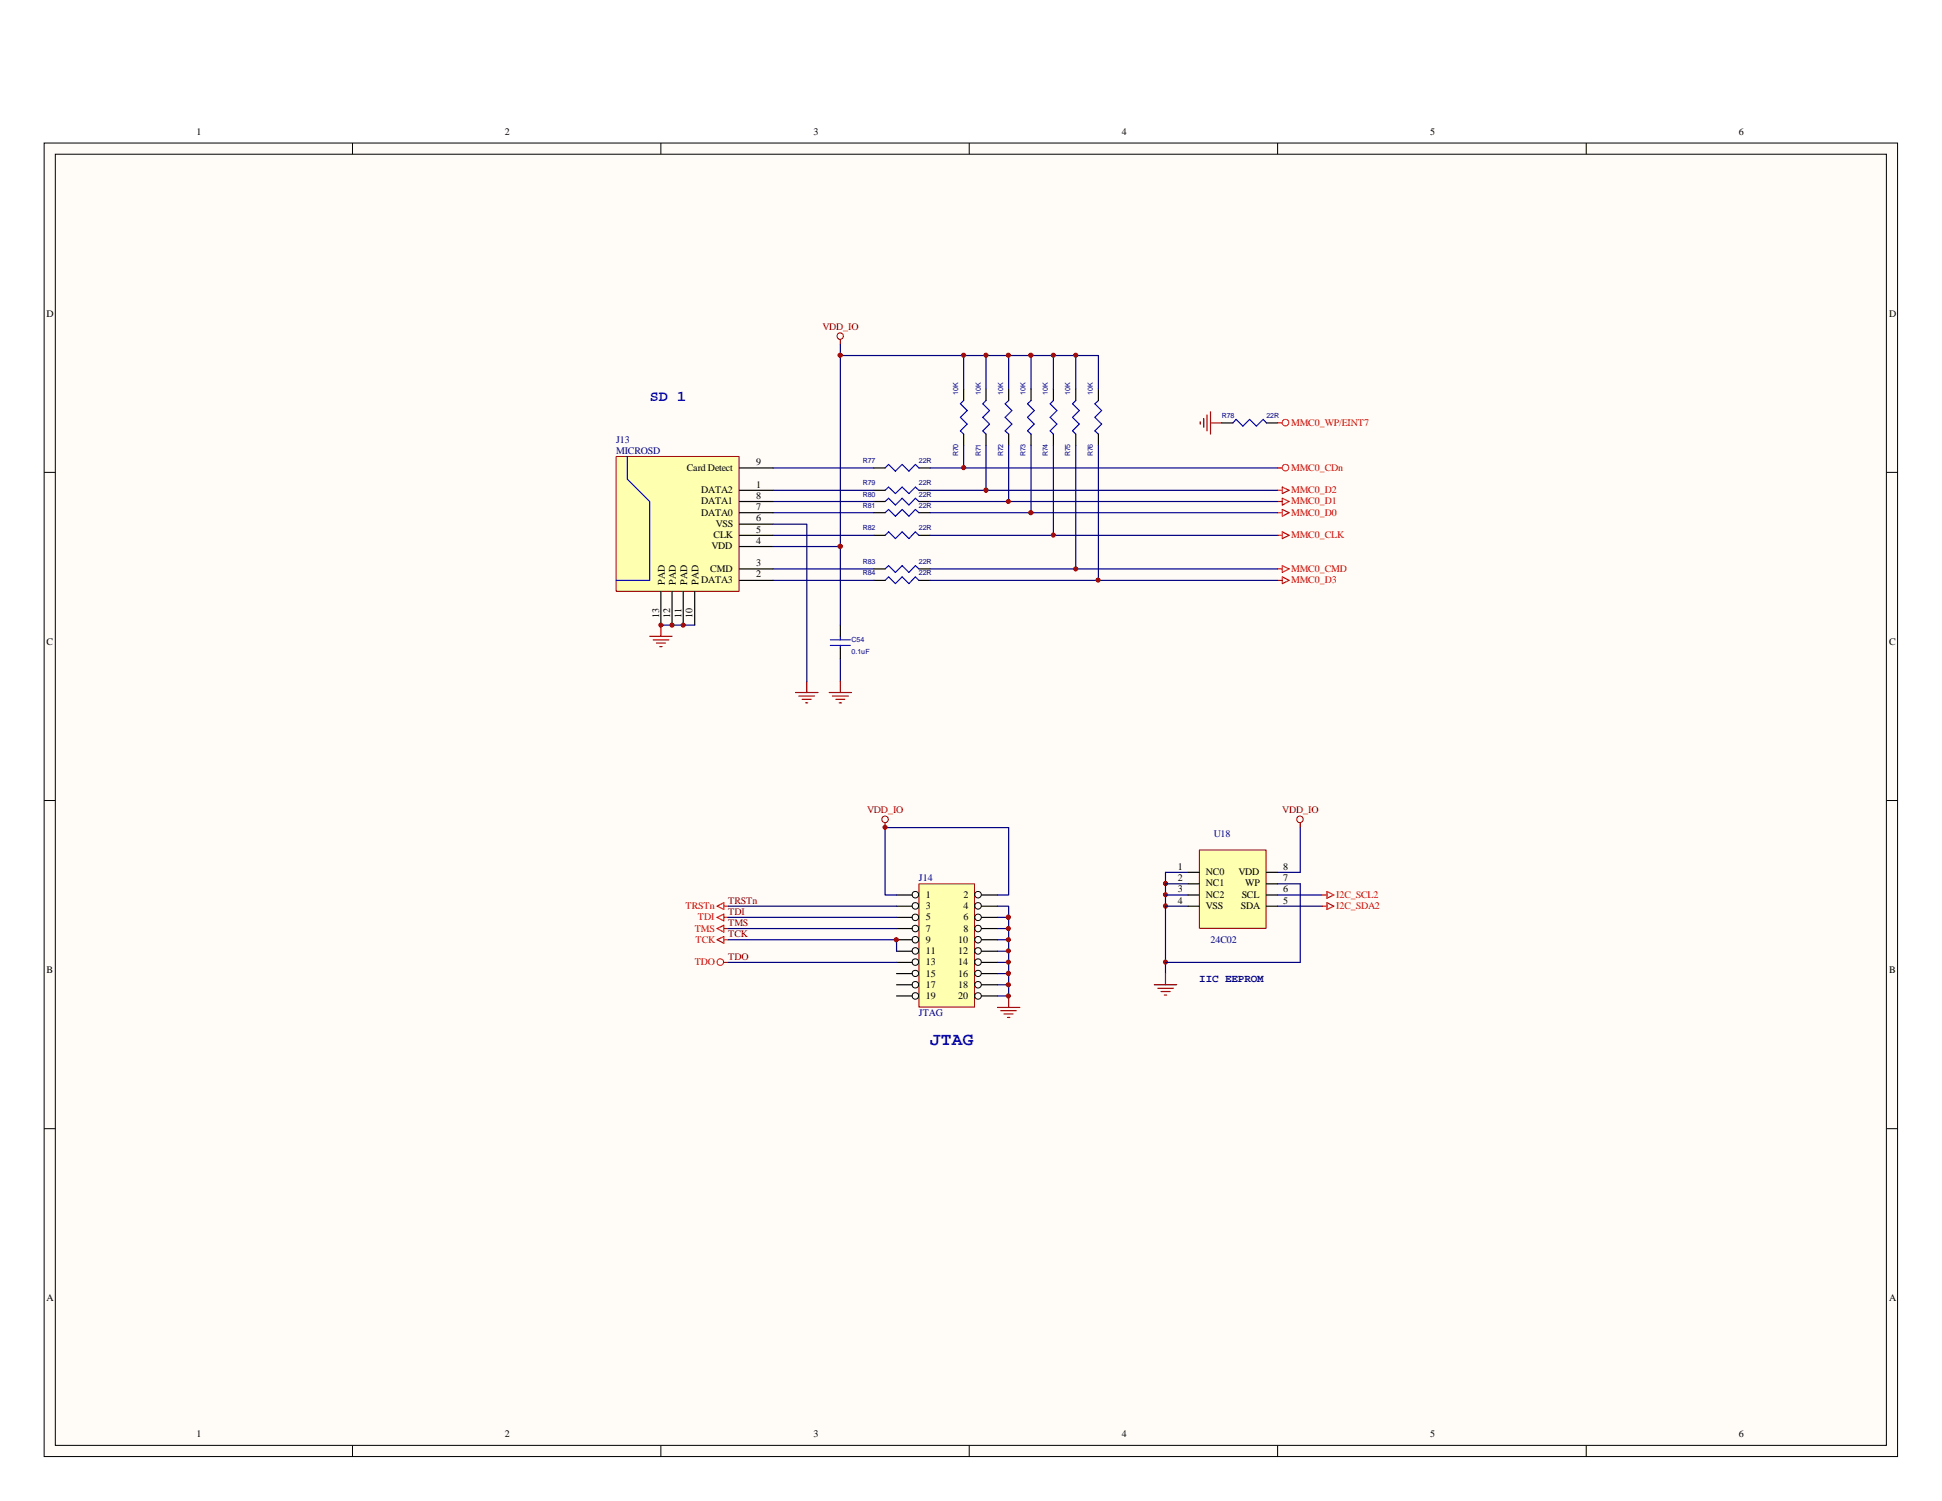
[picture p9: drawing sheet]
<svg xmlns="http://www.w3.org/2000/svg" width="279mm" height="216mm" viewBox="0 0 279 216" stroke-linecap="round" stroke-linejoin="round" font-family="sans-serif">
<path d="M6.3 20.6h266.7v188.9h-266.7z" fill="#fffcf8"/>
<g fill="none" stroke="#000" stroke-width=".14">
<path d="M6.3 20.6h266.7v188.9h-266.7zM8 22.2h263.4v185.7h-263.4zM50.7 20.6v1.6M95.1 20.6v1.6M139.4 20.6v1.6M183.8 20.6v1.6M228.2 20.6v1.6M6.3 67.9h1.7M271.4 67.9h1.6M6.3 115.1h1.7M271.4 115.1h1.6M6.3 162.3h1.7"/>
<path d="M271.4 162.3h1.6M50.7 207.9v1.6M95.1 207.9v1.6M139.4 207.9v1.6M183.8 207.9v1.6M228.2 207.9v1.6"/>
</g>
<g fill="none" stroke="#000080" stroke-width=".17">
<path d="M120.9 51.1h21v4.9M138.6 51.1v4.9M141.9 51.1h16.1v4.9M145.1 51.1v4.9M148.3 51.1v4.9M151.6 51.1v4.9M154.8 51.1v4.9M111.2 72.1h14.5M111.2 73.7h14.5M111.2 77h14.5M111.2 70.5h14.5M111.2 67.3h14.5"/>
<path d="M111.2 81.8h14.5M111.2 83.5h14.5M120.9 94.8v3.2"/>
</g>
<g fill="none" stroke="#00f" stroke-width=".17">
<path d="M138.6 57.6l-.4 .5 .9 1-.9 .9 .9 1-.9 1 .4 .4M141.9 57.6l-.5 .5 1 1-1 .9 1 1-1 1 .5 .4M145.1 57.6l-.5 .5 1 1-1 .9 1 1-1 1 .5 .4M148.3 57.6l-.5 .5 1 1-1 .9 1 1-1 1 .5 .4M151.6 57.6l-.5 .5 1 1-1 .9 1 1-1 1 .5 .4M154.8 57.6l-.5 .5 1 1-1 .9 1 1-1 1 .5 .4M158 57.6l-.5 .5 1 1-1 .9 1 1-1 1 .5 .4M127.3 67.3l.5-.5 1 1 1-1 1 1 .9-1 .5 .5M127.3 70.5l.5-.4 1 .9 1-.9 1 .9 .9-.9 .5 .4M127.3 72.1l.5-.4 1 .9 1-.9 1 .9 .9-.9 .5 .4M127.3 73.7l.5-.4 1 1 1-1 1 1 .9-1 .5 .4M127.3 77l.5-.5 1 1 1-1 1 1 .9-1 .5 .5"/>
<path d="M177.4 60.8l.4-.5 1 1 1-1 1 1 .9-1 .5 .5M119.5 92h2.8M119.5 92.8h2.8M120.9 91.5v.5M120.9 92.8v.4M127.3 83.5l.5-.5 1 .9 1-.9 1 .9 .9-.9 .5 .5M127.3 81.8l.5-.4 1 .9 1-.9 1 .9 .9-.9 .5 .4"/>
</g>
<g fill="none" stroke="#000" stroke-width=".17">
<path d="M138.6 56v1.6M141.9 56v1.6M145.1 56v1.6M148.3 56v1.6M151.6 56v1.6M154.8 56v1.6M158 56v1.6M125.7 67.3h1.6M125.7 70.5h1.6M125.7 72.1h1.6M125.7 73.7h1.6M125.7 77h1.6"/>
<path d="M132.2 67.3h1.6M132.2 70.5h1.6M132.2 72.1h1.6M132.2 73.7h1.6M132.2 77h1.6M138.6 62.4v1.7M141.9 62.4v1.7M145.1 62.4v1.7M148.3 62.4v1.7M151.6 62.4v1.7M154.8 62.4v1.7M158 62.4v1.7"/>
<path d="M175.8 60.8h1.6M182.2 60.8h1.6M120.9 89.9v1.6M120.9 93.2v1.6M125.7 83.5h1.6M125.7 81.8h1.6M132.2 83.5h1.6M132.2 81.8h1.6"/>
</g>
<g fill="none" stroke="#800000" stroke-width=".17">
<path d="M120.9 48.9v.6M93.5 91.5h3.2M94 92h2.2M94.4 92.5h1.3M94.9 93h.3M95.1 89.9v1.6M114.5 99.6h3.2M116.1 98v1.6M119.3 99.6h3.2M120.9 98v1.6M114.9 100.1h2.3M115.4 100.6h1.3"/>
<path d="M115.9 101.1h.3M119.8 100.1h2.2M120.3 100.6h1.2M120.7 101.1h.4"/>
</g>
<circle cx="120.9" cy="48.3" r=".46" fill="none" stroke="#800000" stroke-width=".14"/>
<g fill="none" stroke="#f00" stroke-width=".17">
<path d="M183.8 72.1h.7M183.8 70.5h.7M183.8 67.3h.7M183.8 73.7h.7M183.8 77h.7M183.8 60.8h.7M184.5 71.7l1 .4-1 .5zM184.5 70.1l1 .4-1 .5zM184.5 73.3l1 .4-1 .6zM184.5 76.5l1 .5-1 .5zM183.8 81.8h.7M183.8 83.5h.7"/>
<path d="M184.5 81.4l1 .4-1 .5zM184.5 83l1 .5-1 .4z"/>
</g>
<g fill="none" stroke="#f00" stroke-width=".14">
<circle cx="184.9" cy="67.3" r=".47"/>
<circle cx="184.9" cy="60.8" r=".47"/>
</g>
<path d="M88.7 65.7h17.6v19.3h-17.6z" fill="#ffffb0"/>
<path d="M88.6 65.7h17.7v19.3h-17.7z" fill="none" stroke="#800000" stroke-width=".14"/>
<g fill="none" stroke="#000" stroke-width=".17">
<path d="M106.4 67.3h4.8M106.4 72.1h4.8M106.4 73.7h4.8M106.4 75.4h4.8M106.4 77h4.8M106.4 78.6h4.8M106.4 70.5h4.8M95.1 85.1v4.8M96.7 85.1v4.8M98.3 85.1v4.8M99.9 85.1v4.8M106.4 81.8h4.8"/>
<path d="M106.4 83.5h4.8"/>
</g>
<path d="M90.3 65.7v3.2l3.2 3.2v11.4h-4.9" fill="none" stroke="#00f" stroke-width=".17"/>
<g fill="none" stroke="#000080" stroke-width=".17">
<path d="M120.9 49.5v29.1h-9.7M111.2 75.4h4.9v22.6M120.9 78.6v11.3M133.8 67.3h50M133.8 70.5h50M133.8 72.1h50M133.8 73.7h50M133.8 77h50M138.6 64.1v3.2M141.9 64.1v6.4M145.1 64.1v8M148.3 64.1v9.6"/>
<path d="M151.6 64.1v12.9M154.8 64.1v17.7M158 64.1v19.4M95.1 89.9h4.8M133.8 81.8h50M133.8 83.5h50"/>
</g>
<path d="M173.7 59.7v2.3M174.2 59.2v3.2M172.7 60.7v.3M173.2 60.2v1.3M174.2 60.8h1.6" fill="none" stroke="#800000" stroke-width=".17"/>
<g fill="#800000" stroke="#800000" stroke-width=".14">
<circle cx="154.8" cy="51.1" r=".3"/>
<circle cx="145.1" cy="51.1" r=".3"/>
<circle cx="138.6" cy="51.1" r=".3"/>
<circle cx="148.3" cy="51.1" r=".31"/>
<circle cx="151.6" cy="51.1" r=".3"/>
<circle cx="120.9" cy="51.1" r=".31"/>
<circle cx="141.9" cy="51.1" r=".3"/>
<circle cx="95.1" cy="89.9" r=".3"/>
<circle cx="98.3" cy="89.9" r=".3"/>
<circle cx="96.7" cy="89.9" r=".3"/>
<circle cx="120.9" cy="78.6" r=".32"/>
<circle cx="138.6" cy="67.3" r=".3"/>
<circle cx="141.8" cy="70.5" r=".31"/>
<circle cx="145.1" cy="72.1" r=".3"/>
<circle cx="148.3" cy="73.7" r=".31"/>
<circle cx="151.6" cy="77" r=".3"/>
<circle cx="154.8" cy="81.8" r=".3"/>
<circle cx="158" cy="83.4" r=".3"/>
</g>
<path d="M103.2 135.2l.9-.5v1zM103.2 130.3l.9-.5v1zM103.2 132l.9-.5v1zM103.2 133.6l.9-.5v1zM104.1 135.2h.7M104.1 132h.7M104.1 133.6h.7M104.1 138.4h.7M104.1 130.3h.7" fill="none" stroke="#f00" stroke-width=".17"/>
<circle cx="103.6" cy="138.4" r=".47" fill="none" stroke="#f00" stroke-width=".14"/>
<path d="M132.2 127.2h8v17.7h-8z" fill="#ffffb0"/>
<g fill="none" stroke="#800000" stroke-width=".14">
<path d="M132.2 127.1h8v17.8h-8z"/>
<circle cx="127.3" cy="117.9" r=".47"/>
</g>
<g fill="none" stroke="#000" stroke-width=".14">
<circle cx="131.7" cy="133.6" r=".47"/>
<circle cx="131.7" cy="131.9" r=".47"/>
<circle cx="131.7" cy="138.4" r=".47"/>
<circle cx="131.7" cy="128.7" r=".47"/>
<circle cx="131.7" cy="135.2" r=".47"/>
<circle cx="131.7" cy="136.8" r=".47"/>
<circle cx="131.7" cy="130.3" r=".47"/>
<circle cx="140.7" cy="133.6" r=".47"/>
<circle cx="140.7" cy="131.9" r=".47"/>
<circle cx="140.7" cy="138.4" r=".47"/>
<circle cx="140.7" cy="128.7" r=".47"/>
<circle cx="140.7" cy="136.8" r=".47"/>
<circle cx="140.7" cy="130.3" r=".47"/>
<circle cx="140.7" cy="135.2" r=".47"/>
<circle cx="131.7" cy="141.6" r=".47"/>
<circle cx="131.7" cy="143.3" r=".47"/>
<circle cx="131.7" cy="140" r=".46"/>
<circle cx="140.7" cy="141.6" r=".47"/>
<circle cx="140.7" cy="143.3" r=".47"/>
<circle cx="140.7" cy="140" r=".46"/>
</g>
<g fill="none" stroke="#000" stroke-width=".17">
<path d="M129 128.7h2.2M129 130.3h2.2M129 132h2.2M129 133.6h2.2M129 135.2h2.2M129 136.8h2.2M129 138.4h2.2M141.2 128.7h2.3M141.2 130.3h2.3M141.2 132h2.3M141.2 133.6h2.3M141.2 135.2h2.3"/>
<path d="M141.2 136.8h2.3M141.2 138.4h2.3M129 140h2.2M129 141.6h2.2M129 143.3h2.2M141.2 140h2.3M141.2 141.6h2.3M141.2 143.3h2.3"/>
</g>
<g fill="none" stroke="#000080" stroke-width=".17">
<path d="M104.8 130.3h24.2M104.8 132h24.2M104.8 133.6h24.2M104.8 135.2h24.2v1.6M104.8 138.4h24.2M129 128.7h-1.7v-9.7h17.8v9.7h-1.6M143.5 130.3h1.6v13h-1.6M143.5 132h1.6M143.5 133.6h1.6M143.5 135.2h1.6M143.5 136.8h1.6M143.5 138.4h1.6"/>
<path d="M167.7 130.3h3.2M167.7 128.7h3.2M167.7 127.1h3.2M170.9 125.5h-3.2v14.5M183.8 130.3h6.5M183.8 127.1h3.3v11.3h-19.4M183.8 128.7h6.5M183.8 125.5h3.3M143.5 140h1.6M143.5 141.6h1.6"/>
</g>
<path d="M127.3 118.4v.6M143.5 144.9h3.2M144 145.4h2.2M144.4 145.8h1.4M144.9 146.3h.4M145.1 143.3v1.6" fill="none" stroke="#800000" stroke-width=".17"/>
<g fill="#800000" stroke="#800000" stroke-width=".14">
<circle cx="128.9" cy="135.2" r=".3"/>
<circle cx="127.3" cy="119" r=".3"/>
<circle cx="145.1" cy="143.3" r=".3"/>
<circle cx="145.1" cy="131.9" r=".31"/>
<circle cx="145.1" cy="133.6" r=".3"/>
<circle cx="145.1" cy="135.2" r=".3"/>
<circle cx="145.1" cy="136.8" r=".3"/>
<circle cx="145.1" cy="138.4" r=".3"/>
<circle cx="145.1" cy="140" r=".31"/>
<circle cx="145.1" cy="141.6" r=".3"/>
<circle cx="167.7" cy="127.1" r=".3"/>
<circle cx="167.7" cy="130.3" r=".31"/>
<circle cx="167.7" cy="128.7" r=".3"/>
<circle cx="167.7" cy="138.4" r=".3"/>
</g>
<path d="M172.6 122.3h9.6v11.2h-9.6z" fill="#ffffb0"/>
<g fill="none" stroke="#800000" stroke-width=".14">
<path d="M172.6 122.3h9.6v11.2h-9.6z"/>
<circle cx="187" cy="117.9" r=".47"/>
</g>
<path d="M170.9 125.5h1.7M170.9 127.1h1.7M170.9 128.7h1.7M170.9 130.3h1.7M182.2 125.5h1.6M182.2 127.1h1.6M182.2 128.7h1.6M182.2 130.3h1.6" fill="none" stroke="#000" stroke-width=".17"/>
<path d="M187.1 118.4v.6M166.1 141.6h3.2M166.6 142.2h2.2M167 142.6h1.4M167.5 143.1h.4M167.7 140v1.6" fill="none" stroke="#800000" stroke-width=".17"/>
<path d="M187.1 119v6.5" fill="none" stroke="#000080" stroke-width=".17"/>
<path d="M190.3 130.3h.6M190.3 128.7h.6M190.9 129.8l1 .5-1 .5zM190.9 128.2l1 .5-1 .5z" fill="none" stroke="#f00" stroke-width=".17"/>
<text font-size="2.6" fill="#00f" x="133.8" y="150.2">JTAG</text>
<text font-size="2.2" fill="#00f" x="93.5" y="57.7">SD 1</text>
<text font-size="1.6" fill="#000080" x="172.6" y="141.3">IIC EEPROM</text>
<g font-size="1.4">
<text x="28.3" y="19.4">1</text>
<text x="72.6" y="19.4">2</text>
<text x="117.1" y="19.4">3</text>
<text x="161.4" y="19.4">4</text>
<text x="205.8" y="19.4">5</text>
<text x="250.1" y="19.4">6</text>
<text x="6.7" y="45.6">D</text>
<text x="271.8" y="45.6">D</text>
<text x="98.8" y="67.7">Card Detect</text>
<text x="100.9" y="71">DATA2</text>
<text x="108.8" y="66.9">9</text>
<text x="108.8" y="71.8">8</text>
<text x="108.8" y="70.1">1</text>
<text x="100.9" y="72.6">DATA1</text>
<text x="100.9" y="74.2">DATA0</text>
<text x="102.7" y="77.4">CLK</text>
<text x="103" y="75.8">VSS</text>
<text x="108.8" y="73.4">7</text>
<text x="108.8" y="75">6</text>
<text x="108.8" y="76.6">5</text>
<text x="100.9" y="83.9">DATA3</text>
<text x="102.2" y="82.3">CMD</text>
<text x="102.4" y="79">VDD</text>
<text x="108.8" y="78.2">4</text>
<text x="108.8" y="81.4">3</text>
<text x="108.8" y="83.1">2</text>
<text x="94.8" y="88.9" transform="rotate(-90 94.8 88.9)">13</text>
<text x="95.6" y="84.1" transform="rotate(-90 95.6 84.1)">PAD</text>
<text x="96.4" y="88.9" transform="rotate(-90 96.4 88.9)">12</text>
<text x="97.2" y="84.1" transform="rotate(-90 97.2 84.1)">PAD</text>
<text x="98" y="88.9" transform="rotate(-90 98 88.9)">11</text>
<text x="98.8" y="84.1" transform="rotate(-90 98.8 84.1)">PAD</text>
<text x="99.7" y="88.9" transform="rotate(-90 99.7 88.9)">10</text>
<text x="100.5" y="84.1" transform="rotate(-90 100.5 84.1)">PAD</text>
<text x="6.7" y="92.8">C</text>
<text x="271.8" y="92.8">C</text>
<text x="169.5" y="125.1">1</text>
<text x="173.5" y="125.9">NC0</text>
<text x="178.2" y="125.9">VDD</text>
<text x="184.6" y="125.1">8</text>
<text x="133.2" y="129.2">1</text>
<text x="133.2" y="130.8">3</text>
<text x="138.6" y="129.2">2</text>
<text x="138.6" y="130.8">4</text>
<text x="169.5" y="126.7">2</text>
<text x="169.5" y="128.4">3</text>
<text x="169.5" y="130">4</text>
<text x="173.5" y="127.5">NC1</text>
<text x="173.5" y="129.2">NC2</text>
<text x="173.5" y="130.8">VSS</text>
<text x="178.5" y="130.8">SDA</text>
<text x="178.6" y="129.2">SCL</text>
<text x="179.2" y="127.5">WP</text>
<text x="184.6" y="130">5</text>
<text x="184.6" y="128.4">6</text>
<text x="184.6" y="126.7">7</text>
<text x="133.2" y="132.4">5</text>
<text x="133.2" y="134">7</text>
<text x="133.2" y="135.6">9</text>
<text x="133.2" y="137.2">11</text>
<text x="137.8" y="135.6">10</text>
<text x="137.8" y="137.2">12</text>
<text x="138.6" y="132.4">6</text>
<text x="138.6" y="134">8</text>
<text x="6.7" y="140">B</text>
<text x="133.2" y="138.9">13</text>
<text x="133.2" y="140.5">15</text>
<text x="133.2" y="142.1">17</text>
<text x="133.2" y="143.7">19</text>
<text x="137.8" y="138.9">14</text>
<text x="137.8" y="140.5">16</text>
<text x="137.8" y="142.1">18</text>
<text x="137.8" y="143.7">20</text>
<text x="271.8" y="140">B</text>
<text x="6.7" y="187.2">A</text>
<text x="271.8" y="187.2">A</text>
<text x="28.3" y="206.8">1</text>
<text x="72.6" y="206.8">2</text>
<text x="117.1" y="206.8">3</text>
<text x="161.4" y="206.8">4</text>
<text x="205.8" y="206.8">5</text>
<text x="250.1" y="206.8">6</text>
</g>
<g font-size="1.4" fill="#800000">
<text x="118.3" y="47.5">VDD_IO</text>
<text x="124.8" y="117">VDD_IO</text>
<text x="184.5" y="117">VDD_IO</text>
<text x="104.8" y="130">TRSTn</text>
<text x="104.8" y="131.6">TDI</text>
<text x="104.8" y="133.2">TMS</text>
<text x="104.8" y="134.8">TCK</text>
<text x="104.8" y="138">TDO</text>
</g>
<g font-size="1.4" fill="#000080">
<text x="88.6" y="63.7">J13</text>
<text x="88.6" y="65.3">MICROSD</text>
<text x="174.6" y="120.4">U18</text>
<text x="132.2" y="126.7">J14</text>
<text x="174.2" y="135.6">24C02</text>
<text x="132.2" y="146.1">JTAG</text>
</g>
<g font-size="1.4" fill="#f00">
<text x="185.8" y="61.3">MMC0_WP/EINT7</text>
<text x="185.8" y="71">MMC0_D2</text>
<text x="185.8" y="67.7">MMC0_CDn</text>
<text x="185.8" y="72.6">MMC0_D1</text>
<text x="185.8" y="74.2">MMC0_D0</text>
<text x="185.8" y="77.4">MMC0_CLK</text>
<text x="185.8" y="82.3">MMC0_CMD</text>
<text x="185.8" y="83.9">MMC0_D3</text>
<text x="98.6" y="130.8">TRSTn</text>
<text x="192.2" y="130.8">I2C_SDA2</text>
<text x="192.2" y="129.2">I2C_SCL2</text>
<text x="99.9" y="134">TMS</text>
<text x="100.1" y="135.6">TCK</text>
<text x="100.4" y="132.4">TDI</text>
<text x="99.9" y="138.9">TDO</text>
</g>
<g font-size="1" fill="#000080">
<text x="137.8" y="56.8" transform="rotate(-90 137.8 56.8)">10K</text>
<text x="141.1" y="56.8" transform="rotate(-90 141.1 56.8)">10K</text>
<text x="144.3" y="56.8" transform="rotate(-90 144.3 56.8)">10K</text>
<text x="147.5" y="56.8" transform="rotate(-90 147.5 56.8)">10K</text>
<text x="150.7" y="56.8" transform="rotate(-90 150.7 56.8)">10K</text>
<text x="154" y="56.8" transform="rotate(-90 154 56.8)">10K</text>
<text x="157.2" y="56.8" transform="rotate(-90 157.2 56.8)">10K</text>
<text x="137.8" y="65.7" transform="rotate(-90 137.8 65.7)">R70</text>
<text x="141.1" y="65.7" transform="rotate(-90 141.1 65.7)">R71</text>
<text x="144.3" y="65.7" transform="rotate(-90 144.3 65.7)">R72</text>
<text x="147.5" y="65.7" transform="rotate(-90 147.5 65.7)">R73</text>
<text x="150.7" y="65.7" transform="rotate(-90 150.7 65.7)">R74</text>
<text x="154" y="65.7" transform="rotate(-90 154 65.7)">R75</text>
<text x="157.2" y="65.7" transform="rotate(-90 157.2 65.7)">R76</text>
<text x="175.8" y="60.1">R78</text>
<text x="182.2" y="60.1">22R</text>
<text x="124.1" y="66.5">R77</text>
<text x="124.1" y="69.8">R79</text>
<text x="124.1" y="71.4">R80</text>
<text x="132.2" y="66.5">22R</text>
<text x="132.2" y="69.8">22R</text>
<text x="132.2" y="71.4">22R</text>
<text x="124.1" y="73">R81</text>
<text x="124.1" y="76.3">R82</text>
<text x="132.2" y="73">22R</text>
<text x="132.2" y="76.3">22R</text>
<text x="124.1" y="82.7">R84</text>
<text x="124.1" y="81.1">R83</text>
<text x="132.2" y="82.7">22R</text>
<text x="132.2" y="81.1">22R</text>
<text x="122.5" y="92.4">C54</text>
<text x="122.5" y="94.1">0.1uF</text>
</g>
</svg>
